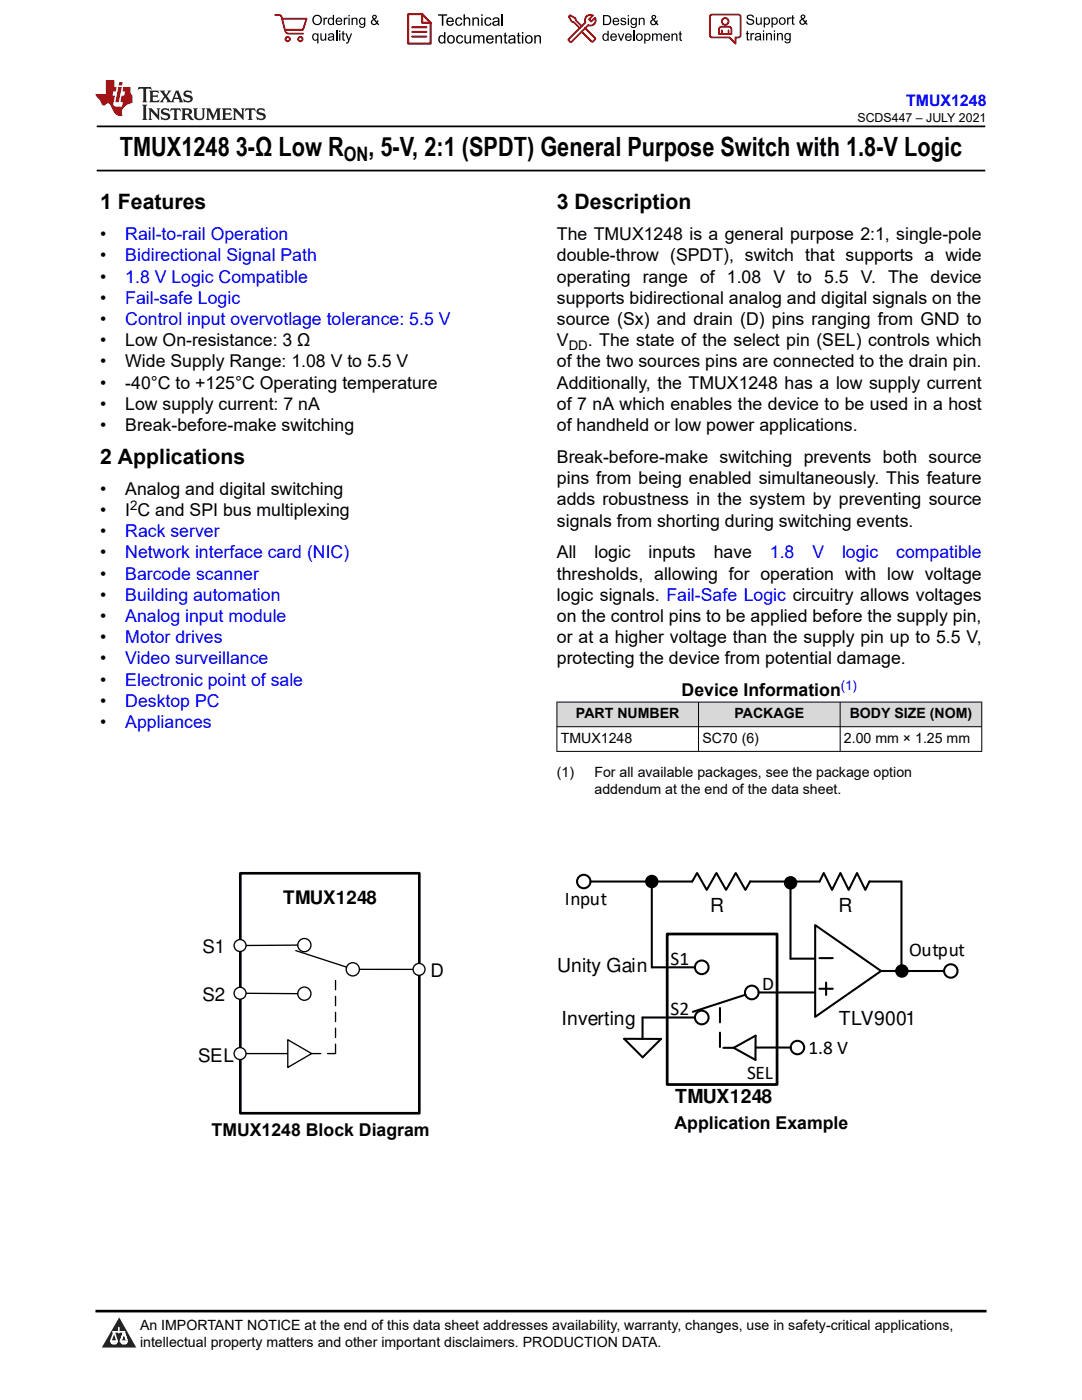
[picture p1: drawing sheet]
<svg xmlns="http://www.w3.org/2000/svg" width="216mm" height="279mm" viewBox="0 0 216 279" stroke-linecap="round" stroke-linejoin="round" font-family="sans-serif">
<path d="M19.3 25.2h177.3M19.3 34h177.3" fill="none" stroke="#000" stroke-width=".35"/>
<g fill="#d8d8d8">
<path d="M111.1 140.1h84.8v4.9h-84.8z" fill-rule="evenodd"/>
<path d="M111.2 140.2h28.1v4.8h-28.1z" fill-rule="evenodd"/>
<path d="M139.4 140.2h28.2v4.8h-28.2z" fill-rule="evenodd"/>
<path d="M167.7 140.2h28.1v4.8h-28.1z" fill-rule="evenodd"/>
</g>
<path d="M111.1 140.1h84.9M111.1 145h84.9M111.1 150h84.9M111.1 140.1v9.9M139.4 140.1v9.9M167.6 140.1v9.9M195.9 140.1v9.9" fill="none" stroke="#000" stroke-width=".2"/>
<path d="M47.8 210.3h9.5" fill="none" stroke="#000" stroke-width=".26"/>
<path d="M67 195.7v14.6" fill="none" stroke="#000" stroke-width=".26" stroke-dasharray="1.9 1.3"/>
<path d="M48 174.3h35.7v47.9h-35.7z" fill="none" stroke="#000" stroke-width=".53"/>
<circle cx="47.9" cy="210.3" r="1.19" fill="#fff"/>
<g fill="none" stroke="#000" stroke-width=".26">
<path d="M48 198.2l11.4 .1M59 189.7l10.2 3.3M59.4 188.6l-11.4 .1M71.7 193.5h11.9M57.4 207.5l4.8 2.8-4.8 2.7z"/>
<circle cx="60.7" cy="188.6" r="1.32"/>
<circle cx="60.7" cy="198.3" r="1.32"/>
<circle cx="70.4" cy="193.5" r="1.32"/>
<circle cx="47.9" cy="210.3" r="1.19"/>
</g>
<path d="M62.2 210.3h4.8" fill="none" stroke="#000" stroke-width=".26" stroke-dasharray="1.9 1.3"/>
<circle cx="47.9" cy="188.7" r="1.19" fill="#fff"/>
<circle cx="47.9" cy="188.7" r="1.19" fill="none" stroke="#000" stroke-width=".26"/>
<circle cx="83.6" cy="193.5" r="1.19" fill="#fff"/>
<circle cx="83.6" cy="193.5" r="1.19" fill="none" stroke="#000" stroke-width=".26"/>
<circle cx="47.9" cy="198.2" r="1.19" fill="#fff"/>
<circle cx="47.9" cy="198.2" r="1.19" fill="none" stroke="#000" stroke-width=".26"/>
<g fill="none" stroke="#000" stroke-width=".41">
<path d="M117.8 175.9h12.4M130.1 176v17h8.6M130.7 175.9h7.4M138.1 175.9l1-1.7 1.9 3.4 2-3.4 1.9 3.4 1.9-3.4 1.9 3.4 1-1.7M149.7 175.9h13.8M157.4 176.2h.3v15.1h5M163.5 175.9l.9-1.7 1.6 3.4 1.7-3.4 1.6 3.4 1.7-3.4 1.7 3.4 .8-1.7M173.5 175.9h6.4v17.9M148.7 198.5l-10.4 3.4M151.4 198.1h11.3M162.7 184.6l13.1 9.2-13.1 9.1zM163.5 197.3h2.7"/>
<path d="M163.5 191.2h2.7M164.8 196.1v2.5M175.8 193.8h12.6M124.5 207.3h7.4l-3.7 3.7zM138.7 203.1h-10.5v4.2M146.4 209.1l4.4-2.4-.1 4.8zM150.8 209.1h7"/>
<circle cx="116.5" cy="175.9" r="1.34"/>
<circle cx="140" cy="193" r="1.36"/>
<circle cx="150" cy="198.1" r="1.36"/>
<circle cx="189.7" cy="193.8" r="1.34"/>
<circle cx="140" cy="203.1" r="1.36"/>
<circle cx="159.1" cy="209.1" r="1.34"/>
</g>
<g fill="#000">
<circle cx="130.1" cy="175.9" r="1.34"/>
<circle cx="157.8" cy="176.2" r="1.34"/>
<circle cx="180" cy="193.8" r="1.34"/>
</g>
<path d="M143.7 201.2v7.9M146.5 209.1h-2.2" fill="none" stroke="#000" stroke-width=".41" stroke-dasharray="2.9 2.1"/>
<path d="M133.1 186.4h22v30h-22z" fill="none" stroke="#000" stroke-width=".55"/>
<path d="M0 0h215.9v23.8h-215.9z" fill-rule="evenodd" fill="#fff"/>
<path d="M27.7 17.4l-.2 .6 .5-.3h.6v.1v2.2l-.2 .4h1l-.2-.4v-2.2v-.1h.5l.5 .3-.1-.6zM29.8 18.1l.2 .4v1.5l-.2 .4h1.9l.1-.6a1.08 1.08 0 0 1-1.3 .2v-.7h.6l.4 .2v-.6l-.4 .2h-.6v-.6l.2-.1a1 1 0 0 1 1 .2l-.1-.5zM31.8 18.1l1 1.1-1 1.2h.9l-.2-.2 .4-.7 .5 .7-.2 .2h1.6l-.2-.2 .1-.4h1l.1 .4-.1 .2h.9l-.2-.3-.8-2h-.5l-1 2.2-.8-1.1 .9-1.1h-.8l.2 .2-.5 .7-.3-.7 .1-.2zM35.2 18.5l.4 1h-.8zM36.8 18.2a.65 .65 0 0 0-.2 .7 .65 .65 0 0 0 .6 .5l.7 .2 .1 .2a.79 .79 0 0 1-.7 .4 .79 .79 0 0 1-.7-.5l.1 .7 .2-.1a.93 .93 0 0 0 1.1 .1 .93 .93 0 0 0 .4-1 1.46 1.46 0 0 0-1.2-.6l-.1-.3a1.09 1.09 0 0 1 1.2 .2l-.2-.6-.1 .1-.6-.2zM28.4 20.9l.2 .4v2.3l-.2 .3h1l-.2-.3v-2.3l.2-.4zM29.6 21.6l.2 .4v1.6l-.2 .3h.8l-.3-.3v-1.4l1.7 1.8v-2l.2-.4h-.8l.2 .2 .1 1.1-1.2-1.3zM32.3 21.8a.65 .65 0 0 0-.2 .7 .65 .65 0 0 0 .7 .4l.6 .2 .1 .2a.79 .79 0 0 1-.7 .4 .79 .79 0 0 1-.7-.5l.1 .7 .2-.1a.93 .93 0 0 0 1.1 .1 .93 .93 0 0 0 .4-.9 1.46 1.46 0 0 0-1.2-.6l-.1-.4a1.09 1.09 0 0 1 1.2 .2l-.2-.6-.1 .1-.6-.1zM34.1 21.6l-.1 .7a.63 .63 0 0 1 .7-.4l.1 1.7-.3 .3h1l-.2-.3v-1.7a.66 .66 0 0 1 .8 .4l-.1-.7zM36.2 21.6l.2 .4v1.6l-.2 .3h.9l-.2-.2v-.7h.5l.1 .2a.79 .79 0 0 0 1.2 .6l-1-.9a.61 .61 0 0 0 .6-.6 .61 .61 0 0 0-.5-.6zM36.9 21.9h.2a.47 .47 0 0 1 .5 .1 .47 .47 0 0 1 .1 .5l-.2 .2h-.6zM38.5 21.6l.2 .2a2.27 2.27 0 0 0 .4 2 1.04 1.04 0 0 0 1.7-.7v-1.3l.2-.2h-.8l.2 .4v1.1a.6 .6 0 0 1-.6 .6 .6 .6 0 0 1-.6-.6v-1.1l.3-.4zM41.1 21.6l.2 .4v1.6l-.2 .3h.7l-.2-.3v-1.5l.9 1.9 .8-1.9v1.5l-.2 .3h1l-.3-.3v-1.6l.3-.4h-.8l-.7 1.5-.7-1.5zM44.3 21.6l.2 .4v1.6l-.2 .3h1.9l.1-.5a1.09 1.09 0 0 1-1.3 .1v-.6h.6l.4 .1v-.6l-.4 .2h-.6v-.6l.2-.1a1.01 1.01 0 0 1 1 .3l-.1-.6zM46.4 21.6l.3 .4v1.6l-.3 .3h.8l-.2-.3v-1.4l1.6 1.8v-2l.2-.4h-.7l.2 .2v1.1l-1.2-1.3zM49 21.6l-.1 .7a.63 .63 0 0 1 .8-.4v1.7l-.3 .3h1l-.2-.3v-1.7a.66 .66 0 0 1 .8 .4l-.1-.7zM51.4 21.8a.65 .65 0 0 0-.2 .7 .65 .65 0 0 0 .6 .4l.6 .2 .2 .2a.79 .79 0 0 1-.8 .4 .79 .79 0 0 1-.6-.5l.1 .7 .2-.1a.93 .93 0 0 0 1 .1 .93 .93 0 0 0 .5-.9 1.46 1.46 0 0 0-1.3-.6l-.1-.4a1.09 1.09 0 0 1 1.3 .2l-.2-.6-.2 .1-.5-.1z" fill="#231f20"/>
<path d="M21.1 16v2.8h-2.1l.1 .3 .9 1a.95 .95 0 0 0 .9 .9 .59 .59 0 0 1 .6-.4 .59 .59 0 0 1 .5 .4l.4 .8a1.59 1.59 0 0 0 2.1 1.3 1.61 1.61 0 0 1 1-2.2l1-.4-.1-1.5a1.59 1.59 0 0 1-.4-1.6h-1.4l-.2 .9h.5l-.1 .8h-.5l-.2 1v.2l.4 .1-.2 .9h-.6a.73 .73 0 0 1-1.1-.7l.3-1.5h-.5l.2-.8h.5l.2-.9h-.5v-1.4zM23.6 17.4l-.6 3h.7l.6-3zM23.8 16.4l-.1 .7h.7l.1-.7z" fill="#ed1c24"/>
<g fill="#000">
<path d="M62.3 4a1 1 0 0 1 2 0 1 1 0 0 1-2 0zM62.8 3.4a.78 .78 0 0 0-.1 1.1 .78 .78 0 0 0 1.1 .1 .78 .78 0 0 0 .1-1.1 .78 .78 0 0 0-1.1-.1z" fill-rule="evenodd"/>
<path d="M62.5 6.8l.4-.2 .4 .3v-.2h.2v2h-.2v-.7a.68 .68 0 0 1-.9-.1 .68 .68 0 0 1 0-.9zM62.6 7a.51 .51 0 0 0-.1 .6 .51 .51 0 0 0 .7 .2 .51 .51 0 0 0 .1-.7 .51 .51 0 0 0-.7-.1z" fill-rule="evenodd"/>
<path d="M64.5 3.5h.3v.3l.1-.3h.3l.1 .1-.1 .2a.32 .32 0 0 0-.3 0 .32 .32 0 0 0-.1 .4v.8h-.3z" fill-rule="evenodd"/>
<path d="M63.9 6.7h.3v.8a.36 .36 0 0 0 .3 .4 .36 .36 0 0 0 .4-.5v-.7h.2v1.4h-.2v-.2a.51 .51 0 0 1-.6 .2 .51 .51 0 0 1-.4-.5z" fill-rule="evenodd"/>
<path d="M65.6 3.7l.4-.2 .4 .2v-.7h.3v2h-.3v-.2a.7 .7 0 0 1-1-.1 .7 .7 0 0 1 .2-1zM65.8 3.8a.51 .51 0 0 0-.1 .7 .51 .51 0 0 0 .6 .2 .51 .51 0 0 0 .1-.7 .51 .51 0 0 0-.6-.2z" fill-rule="evenodd"/>
<path d="M65.6 6.8a.66 .66 0 0 1 .8-.1 .66 .66 0 0 1 .3 .8v.6h-.2l-.1-.2a.52 .52 0 0 1-.7 .2 .52 .52 0 0 1-.2-.6l.3-.2a.42 .42 0 0 0 .6-.3l-.3-.2-.3 .1-.1 .2h-.3zM65.7 7.6a.35 .35 0 0 0 .3 .4 .35 .35 0 0 0 .4-.4v-.2z" fill-rule="evenodd"/>
<path d="M67.7 6.1h.2v.3h-.2zM67.7 6.7h.2v1.4h-.2z" fill-rule="evenodd"/>
<path d="M67.1 3.7a.68 .68 0 0 1 .9-.1 .68 .68 0 0 1 .3 .7h-1.1a.42 .42 0 0 0 .3 .5 .42 .42 0 0 0 .5-.3h.3a.73 .73 0 0 1-1.1 .4 .73 .73 0 0 1-.1-1.2zM67.4 3.8l-.2 .3h.8l-.2-.4z" fill-rule="evenodd"/>
<path d="M68.6 3.5h.2v.3l.2-.3h.3l.1 .1-.1 .2a.32 .32 0 0 0-.4 0 .32 .32 0 0 0-.1 .4v.8h-.2z" fill-rule="evenodd"/>
<path d="M68.3 6.3l.3-.1v.5h.2v.1h-.2v.9l.3 .4a.36 .36 0 0 1-.4 0 .36 .36 0 0 1-.2-.4v-.9h-.1v-.1h.1z" fill-rule="evenodd"/>
<path d="M68.9 6.7h.3l.4 1.1 .4-1.1h.3l-.6 1.4a.51 .51 0 0 1-.6 .6l-.1-.3h.3l.2-.3z" fill-rule="evenodd"/>
<path d="M69.5 3h.3v.3h-.3zM69.5 3.5h.3v1.5h-.3z" fill-rule="evenodd"/>
<path d="M70.2 3.5h.2v.2a.52 .52 0 0 1 .6-.2 .52 .52 0 0 1 .3 .6v.9h-.2v-.9a.34 .34 0 0 0-.3-.4 .34 .34 0 0 0-.4 .3v1h-.2z" fill-rule="evenodd"/>
<path d="M71.8 3.7l.4-.2 .5 .2v-.2h.2v1.3a.64 .64 0 0 1-.5 .8 .64 .64 0 0 1-.7-.5h.2a.41 .41 0 0 0 .5 .2 .41 .41 0 0 0 .2-.5 .69 .69 0 0 1-.9-.1 .69 .69 0 0 1 .1-1zM72 3.8a.5 .5 0 0 0-.1 .7 .5 .5 0 0 0 .7 .1 .5 .5 0 0 0 .1-.6 .5 .5 0 0 0-.7-.2z" fill-rule="evenodd"/>
<path d="M74.4 3.1a.47 .47 0 0 1 .7 .1 .47 .47 0 0 1-.3 .7l.4 .4 .1-.3 .2 .1-.1 .4 .3 .3-.2 .2-.3-.3a.63 .63 0 0 1-1 .1 .63 .63 0 0 1 .3-1l-.3-.4zM74.5 3.4a.27 .27 0 0 0 .5 0 .27 .27 0 0 0-.5 0zM74.4 4.1a.4 .4 0 0 0 0 .6 .4 .4 0 0 0 .6-.1l-.4-.6z" fill-rule="evenodd"/>
<path d="M87.4 2.9h1.8v.2h-.7v2h-.3v-2h-.8z" fill-rule="evenodd"/>
<path d="M87.6 7.2l.5-.2 .5 .2v-.8h.3v2.3h-.3v-.2a.76 .76 0 0 1-1-.1 .76 .76 0 0 1-.1-1zM87.9 7.4a.58 .58 0 0 0-.2 .7 .58 .58 0 0 0 .8 .2 .58 .58 0 0 0 .1-.7 .58 .58 0 0 0-.7-.2z" fill-rule="evenodd"/>
<path d="M89.5 7.2a.81 .81 0 0 1 1.1 .1 .81 .81 0 0 1-.2 1.2 .81 .81 0 0 1-1.1-.2l-.1-.7zM89.6 7.4a.57 .57 0 0 0 0 .8 .57 .57 0 0 0 .8 0 .57 .57 0 0 0 0-.7 .57 .57 0 0 0-.8-.1z" fill-rule="evenodd"/>
<path d="M89.3 3.7a.77 .77 0 0 1 .9-.2 .77 .77 0 0 1 .4 .9h-1.3a.48 .48 0 0 0 .4 .5 .48 .48 0 0 0 .6-.3h.3a.83 .83 0 0 1-1.3 .4 .83 .83 0 0 1 0-1.3zM89.5 3.8l-.2 .4h1l-.3-.5z" fill-rule="evenodd"/>
<path d="M91 3.7a.7 .7 0 0 1 1.2 .3h-.2a.45 .45 0 0 0-.6-.3 .45 .45 0 0 0-.3 .6 .45 .45 0 0 0 .3 .6 .45 .45 0 0 0 .6-.4l.3 .1a.76 .76 0 0 1-1.1 .5 .76 .76 0 0 1-.3-1.1z" fill-rule="evenodd"/>
<path d="M91.2 7.2a.7 .7 0 0 1 1.2 .3l-.3 .1a.45 .45 0 0 0-.5-.4 .45 .45 0 0 0-.3 .7 .45 .45 0 0 0 .3 .6 .45 .45 0 0 0 .6-.4h.2a.76 .76 0 0 1-1 .5 .76 .76 0 0 1-.4-1.1z" fill-rule="evenodd"/>
<path d="M92.5 2.9h.3v.8a.59 .59 0 0 1 .7-.2 .59 .59 0 0 1 .3 .6v1h-.2v-1a.4 .4 0 0 0-.5-.4 .4 .4 0 0 0-.3 .5v.9h-.3z" fill-rule="evenodd"/>
<path d="M92.7 7h.2v.9a.41 .41 0 0 0 .5 .6 .41 .41 0 0 0 .3-.6v-.9h.3v1.7h-.3v-.3a.58 .58 0 0 1-.7 .3 .58 .58 0 0 1-.3-.7z" fill-rule="evenodd"/>
<path d="M94.3 3.5h.2v.2a.59 .59 0 0 1 .7-.2 .59 .59 0 0 1 .4 .6v1h-.3v-1a.41 .41 0 0 0-.4-.4 .41 .41 0 0 0-.4 .5v.9h-.2z" fill-rule="evenodd"/>
<path d="M94.4 7h.3v.3a.56 .56 0 0 1 1 0 .54 .54 0 0 1 .6-.3 .54 .54 0 0 1 .4 .5v1.2h-.3v-1.1a.34 .34 0 0 0-.3-.4 .34 .34 0 0 0-.4 .3v1.2h-.3v-1.1a.38 .38 0 0 0-.5-.3 .38 .38 0 0 0-.2 .5v.9h-.3z" fill-rule="evenodd"/>
<path d="M96 2.9h.3v.3h-.3zM96 3.5h.3v1.6h-.3z" fill-rule="evenodd"/>
<path d="M96.8 3.7a.7 .7 0 0 1 1.3 .3h-.3a.45 .45 0 0 0-.6-.3 .45 .45 0 0 0-.3 .6 .45 .45 0 0 0 .3 .6 .45 .45 0 0 0 .6-.4l.3 .1a.76 .76 0 0 1-1.1 .5 .76 .76 0 0 1-.3-1.1z" fill-rule="evenodd"/>
<path d="M97.2 7.2a.77 .77 0 0 1 .9-.1 .77 .77 0 0 1 .4 .8h-1.2a.48 .48 0 0 0 .3 .6 .48 .48 0 0 0 .6-.4l.3 .1a.83 .83 0 0 1-1.3 .3 .83 .83 0 0 1 0-1.3zM97.4 7.4l-.1 .3h.9l-.2-.4z" fill-rule="evenodd"/>
<path d="M98.8 7h.3v.3a.59 .59 0 0 1 .7-.3 .59 .59 0 0 1 .4 .7v1h-.3v-1a.41 .41 0 0 0-.5-.5 .41 .41 0 0 0-.3 .6v.9h-.3z" fill-rule="evenodd"/>
<path d="M98.4 3.7a.74 .74 0 0 1 1-.2 .74 .74 0 0 1 .3 .9v.7h-.3v-.2a.59 .59 0 0 1-.8 .3 .59 .59 0 0 1-.3-.8l1.1-.3a.42 .42 0 0 0-.4-.4 .42 .42 0 0 0-.5 .3h-.2zM98.6 4.5a.36 .36 0 0 0 .2 .5 .36 .36 0 0 0 .5-.2l.1-.5z" fill-rule="evenodd"/>
<path d="M100.7 6.6l.2-.1v.5h.3v.2h-.3v1l.1 .2h.2l.1 .3a.41 .41 0 0 1-.5-.1 .41 .41 0 0 1-.1-.4v-1h-.2v-.2h.2z" fill-rule="evenodd"/>
<path d="M101.6 7.2a.74 .74 0 0 1 .9-.2 .74 .74 0 0 1 .3 1l.1 .7h-.3v-.2a.59 .59 0 0 1-.8 .2 .59 .59 0 0 1-.3-.8l1-.3a.42 .42 0 0 0-.3-.4 .42 .42 0 0 0-.5 .3h-.3zM101.8 8.1a.36 .36 0 0 0 .1 .5 .36 .36 0 0 0 .5-.3l.2-.4z" fill-rule="evenodd"/>
<path d="M103.3 6.6l.3-.1v.5h.3v.2h-.3v1l.1 .2h.2v.3a.41 .41 0 0 1-.5-.1 .41 .41 0 0 1-.1-.4v-1h-.2v-.2h.2z" fill-rule="evenodd"/>
<path d="M104.1 6.4h.3v.3h-.3zM104.1 7h.3v1.7h-.3z" fill-rule="evenodd"/>
<path d="M105 7.2a.81 .81 0 0 1 1.1 .1 .81 .81 0 0 1-.1 1.2 .81 .81 0 0 1-1.2-.2v-.7zM105.2 7.4a.57 .57 0 0 0-.1 .8 .57 .57 0 0 0 .8 0 .57 .57 0 0 0 0-.7 .57 .57 0 0 0-.7-.1z" fill-rule="evenodd"/>
<path d="M106.6 7h.3v.3a.59 .59 0 0 1 .7-.3 .59 .59 0 0 1 .4 .7v1h-.3v-1a.41 .41 0 0 0-.5-.5 .41 .41 0 0 0-.3 .6v.9h-.3z" fill-rule="evenodd"/>
<path d="M120.3 3h.7a1 1 0 0 1 1 1 1 1 0 0 1-1 1h-.7zM120.6 3.2v1.6h.4a.77 .77 0 0 0 .7-.8 .77 .77 0 0 0-.7-.8z" fill-rule="evenodd"/>
<path d="M120.4 6.9l.4-.2 .4 .2v-.8h.3v2h-.3v-.1a.7 .7 0 0 1-.9-.2 .7 .7 0 0 1 .1-.9zM120.6 7a.51 .51 0 0 0-.1 .7 .51 .51 0 0 0 .6 .1 .51 .51 0 0 0 .1-.6 .51 .51 0 0 0-.6-.2z" fill-rule="evenodd"/>
<path d="M122 6.9a.68 .68 0 0 1 .8-.2 .68 .68 0 0 1 .3 .8h-1.1a.42 .42 0 0 0 .3 .5 .42 .42 0 0 0 .5-.3h.3a.73 .73 0 0 1-1.1 .3 .73 .73 0 0 1 0-1.1zM122.2 7l-.2 .3h.8l-.2-.4z" fill-rule="evenodd"/>
<path d="M122.4 3.7a.68 .68 0 0 1 .8-.1 .68 .68 0 0 1 .4 .8h-1.1a.42 .42 0 0 0 .3 .4 .42 .42 0 0 0 .5-.3l.3 .1a.73 .73 0 0 1-1.2 .3 .73 .73 0 0 1 0-1.2zM122.6 3.8l-.1 .3h.8l-.2-.3z" fill-rule="evenodd"/>
<path d="M123.9 3.7l.1-.1a.62 .62 0 0 1 .9 .3l-.2 .1a.29 .29 0 0 0-.3-.3 .29 .29 0 0 0-.3 .3l.1 .1a.58 .58 0 0 1 .6 .1 .58 .58 0 0 1 .1 .6 .67 .67 0 0 1-1.1-.2l.2-.1a.33 .33 0 0 0 .4 .4 .33 .33 0 0 0 .3-.4 .71 .71 0 0 1-.9-.6z" fill-rule="evenodd"/>
<path d="M123.3 6.7h.2l.4 1.2 .4-1.2h.3l-.6 1.4h-.2z" fill-rule="evenodd"/>
<path d="M125.3 3h.2v.3h-.2zM125.3 3.6h.2v1.4h-.2z" fill-rule="evenodd"/>
<path d="M124.9 6.9a.68 .68 0 0 1 .8-.2 .68 .68 0 0 1 .4 .8h-1.1a.42 .42 0 0 0 .3 .5 .42 .42 0 0 0 .5-.3h.3a.73 .73 0 0 1-1.2 .3 .73 .73 0 0 1 0-1.1zM125.1 7l-.1 .3h.8l-.2-.4z" fill-rule="evenodd"/>
<path d="M126 3.7l.4-.2 .4 .2v-.1h.3v1.2a.64 .64 0 0 1-.5 .8 .64 .64 0 0 1-.8-.5l.3 .1a.41 .41 0 0 0 .5 .2 .41 .41 0 0 0 .2-.6 .69 .69 0 0 1-.9-.1 .69 .69 0 0 1 .1-1zM126.2 3.9a.5 .5 0 0 0-.1 .6 .5 .5 0 0 0 .6 .2 .5 .5 0 0 0 .2-.7 .5 .5 0 0 0-.7-.1z" fill-rule="evenodd"/>
<path d="M126.9 7.4a.73 .73 0 0 1 1.4 0 .73 .73 0 0 1-1.4 0zM127.3 7a.5 .5 0 0 0-.1 .7 .5 .5 0 0 0 .7 0 .5 .5 0 0 0 0-.6 .5 .5 0 0 0-.6-.1z" fill-rule="evenodd"/>
<path d="M127.5 3.6h.2v.2a.52 .52 0 0 1 .6-.3 .52 .52 0 0 1 .3 .6v.9h-.2v-.9a.34 .34 0 0 0-.3-.4 .34 .34 0 0 0-.4 .3v1h-.2z" fill-rule="evenodd"/>
<path d="M128.5 6.7h.3v.2a.67 .67 0 0 1 .9 0 .67 .67 0 0 1 0 .9 .55 .55 0 0 1-.9 .2v.7h-.3zM128.9 7a.5 .5 0 0 0-.1 .7 .5 .5 0 0 0 .6 .1 .5 .5 0 0 0 .2-.6 .5 .5 0 0 0-.7-.2z" fill-rule="evenodd"/>
<path d="M130.1 6.7h.2v.2a.49 .49 0 0 1 .9 0l.4-.2a.42 .42 0 0 1 .5 .4v1h-.3v-.9a.3 .3 0 0 0-.2-.3 .3 .3 0 0 0-.4 .2v1h-.2v-.9a.33 .33 0 0 0-.5-.3 .33 .33 0 0 0-.2 .5v.7h-.2z" fill-rule="evenodd"/>
<path d="M130.1 3.1a.47 .47 0 0 1 .8 .1 .47 .47 0 0 1-.3 .7l.3 .4 .1-.2h.3l-.2 .5 .3 .3-.2 .2-.3-.3a.63 .63 0 0 1-1 .1 .63 .63 0 0 1 .3-1l-.2-.5zM130.2 3.5a.27 .27 0 0 0 .5 0 .27 .27 0 0 0-.5 0zM130.2 4.1a.4 .4 0 0 0 0 .7 .4 .4 0 0 0 .6-.2l-.5-.6z" fill-rule="evenodd"/>
<path d="M132.5 6.9a.68 .68 0 0 1 .9-.2 .68 .68 0 0 1 .3 .8h-1.1a.42 .42 0 0 0 .3 .5 .42 .42 0 0 0 .5-.3h.3a.73 .73 0 0 1-1.1 .3 .73 .73 0 0 1-.1-1.1zM132.7 7l-.1 .3h.8l-.2-.4z" fill-rule="evenodd"/>
<path d="M134 6.7h.2v.2a.52 .52 0 0 1 .6-.2 .52 .52 0 0 1 .4 .6v.8h-.3v-.8a.34 .34 0 0 0-.2-.4 .34 .34 0 0 0-.4 .2l-.1 1h-.2z" fill-rule="evenodd"/>
<path d="M135.6 6.3l.2-.1v.5h.3v.2h-.3v.8l.3 .4a.36 .36 0 0 1-.4 0 .36 .36 0 0 1-.1-.4v-.8h-.2v-.2h.2z" fill-rule="evenodd"/>
<path d="M149.2 3a.8 .8 0 0 1 1.2 .5h-.2a.44 .44 0 0 0-.5-.4 .44 .44 0 0 0-.4 .5l.2 .1a.9 .9 0 0 1 1 .8 .84 .84 0 0 1-.9 .5 .84 .84 0 0 1-.7-.7h.3a.52 .52 0 0 0 .5 .5 .52 .52 0 0 0 .5-.6l-.2-.1a.85 .85 0 0 1-1-.8z" fill-rule="evenodd"/>
<path d="M149 6.3l.3-.2v.5h.2v.2h-.2v.9l.2 .4a.36 .36 0 0 1-.4-.1 .36 .36 0 0 1-.1-.4v-.8h-.2v-.2h.2z" fill-rule="evenodd"/>
<path d="M149.7 6.6h.3v.2l.1-.2h.3l.1 .1-.1 .2a.32 .32 0 0 0-.3 0 .32 .32 0 0 0-.1 .4v.8h-.3z" fill-rule="evenodd"/>
<path d="M150.7 6.8a.66 .66 0 0 1 .9-.2 .66 .66 0 0 1 .3 .9v.6h-.2l-.1-.2a.52 .52 0 0 1-.7 .2 .52 .52 0 0 1-.2-.7l.2-.1a.42 .42 0 0 0 .7-.3l-.3-.2h-.3l-.1 .3-.3-.1zM150.9 7.5a.35 .35 0 0 0 .3 .5 .35 .35 0 0 0 .4-.4v-.3z" fill-rule="evenodd"/>
<path d="M150.8 3.5h.3v.8a.36 .36 0 0 0 .3 .5 .36 .36 0 0 0 .4-.5v-.8h.2v1.4h-.2v-.2a.51 .51 0 0 1-.6 .3 .51 .51 0 0 1-.4-.6z" fill-rule="evenodd"/>
<path d="M152.2 6.1h.3v.2h-.3zM152.2 6.6h.3v1.5h-.3z" fill-rule="evenodd"/>
<path d="M152.4 3.5h.2v.2a.67 .67 0 0 1 .9 0 .67 .67 0 0 1 .1 .9 .55 .55 0 0 1-1 .2v.7h-.2zM152.7 3.8a.5 .5 0 0 0-.1 .7 .5 .5 0 0 0 .7 .1 .5 .5 0 0 0 .1-.6 .5 .5 0 0 0-.7-.2z" fill-rule="evenodd"/>
<path d="M152.9 6.6h.2v.2a.52 .52 0 0 1 .6-.2 .52 .52 0 0 1 .3 .6v.9h-.2v-.9a.34 .34 0 0 0-.3-.4 .34 .34 0 0 0-.4 .2v1.1h-.2z" fill-rule="evenodd"/>
<path d="M153.9 3.5h.3v.2a.67 .67 0 0 1 .9 0 .67 .67 0 0 1 0 .9 .55 .55 0 0 1-.9 .2v.7h-.3zM154.3 3.8a.5 .5 0 0 0-.1 .7 .5 .5 0 0 0 .6 .1 .5 .5 0 0 0 .2-.6 .5 .5 0 0 0-.7-.2z" fill-rule="evenodd"/>
<path d="M154.4 6.1h.3v.2h-.3zM154.4 6.6h.3v1.5h-.3z" fill-rule="evenodd"/>
<path d="M155 6.6h.3v.2a.52 .52 0 0 1 .6-.2 .52 .52 0 0 1 .3 .6v.9h-.2v-.9a.34 .34 0 0 0-.3-.4 .34 .34 0 0 0-.4 .2v1.1h-.3z" fill-rule="evenodd"/>
<path d="M155.4 4.2a.75 .75 0 0 1 1.5 0 .75 .75 0 0 1-1.5 0zM155.8 3.8a.5 .5 0 0 0-.1 .7 .5 .5 0 0 0 .8 0 .5 .5 0 0 0 0-.7 .5 .5 0 0 0-.7 0z" fill-rule="evenodd"/>
<path d="M156.7 6.8l.4-.2 .5 .2v-.2h.2v1.3a.64 .64 0 0 1-.5 .7 .64 .64 0 0 1-.8-.4h.3a.41 .41 0 0 0 .5 .2 .41 .41 0 0 0 .2-.5 .69 .69 0 0 1-.9-.1 .69 .69 0 0 1 .1-1zM156.9 6.9a.5 .5 0 0 0-.1 .7 .5 .5 0 0 0 .6 .1 .5 .5 0 0 0 .2-.7 .5 .5 0 0 0-.7-.1z" fill-rule="evenodd"/>
<path d="M157.1 3.5h.2v.2l.1-.2h.3h.2l-.1 .3a.32 .32 0 0 0-.4 0 .32 .32 0 0 0-.1 .4v.7h-.2z" fill-rule="evenodd"/>
<path d="M158 3.1l.3-.1v.5h.2v.2h-.2v.8l.3 .4a.36 .36 0 0 1-.4 0 .36 .36 0 0 1-.2-.4v-.8h-.1v-.2h.1z" fill-rule="evenodd"/>
<path d="M159.9 3a.47 .47 0 0 1 .7 .1 .47 .47 0 0 1-.3 .7l.4 .5 .1-.3h.2l-.1 .5 .3 .3-.2 .2-.3-.3a.63 .63 0 0 1-1 .1 .63 .63 0 0 1 .3-1l-.3-.5zM160 3.4a.27 .27 0 0 0 .5 0 .27 .27 0 0 0-.5 0zM159.9 4.1a.4 .4 0 0 0 0 .6 .4 .4 0 0 0 .6-.2l-.4-.6z" fill-rule="evenodd"/>
</g>
<path d="M67.2 6.1v2M126.5 6.1v2" fill="none" stroke="#000" stroke-width=".25"/>
<g fill="none" stroke="#de0000" stroke-width=".37">
<path d="M54.9 3h.9a1.19 1.19 0 0 1 .6 1.2l.6 2.1a.85 .85 0 0 0 1 .4h2.5M56.3 3.7h4.9l-.7 2.2h-3.6M116.1 5.2l-1.2-1.1-.1-.5-1-.6-.3 .3 .6 1 .5 .2 1.1 1.1M116.8 5.6l1.9 2v.3l-.4 .4h-.3l-1.9-2zM116.8 5.6l.6-.6a1.07 1.07 0 0 0 1.2-.2 1.07 1.07 0 0 0 .1-1.3l-.7 .8-.5-.4 .8-.8a1.07 1.07 0 0 0-1.2 .2 1.07 1.07 0 0 0-.3 1.2l-3.3 3.3v.3l.3 .3h.2l2.1-2.1M141.7 3.1l.4-.2h5.3l.3 .2 .1 3.9-.2 .4-.8 .1v1.2l-1.3-1.2h-3.4l-.4-.2zM143.5 5.6l.5-.3 1.7 .1 .2 .5v.9h-2.4zM144 6.1v.7M145.4 6.1v.7"/>
<circle cx="57.4" cy="7.8" r=".44"/>
<circle cx="59.9" cy="7.8" r=".44"/>
<circle cx="144.7" cy="4.3" r=".67"/>
</g>
<path d="M100.2 2.9v2.2" fill="none" stroke="#000" stroke-width=".28"/>
<path d="M81.4 2.8h2.8v1.7h1.7v4.2h-4.5zM82.3 6.4h2.8M82.3 5.4h2.8M82.3 7.3h2.8M84.2 2.8l1.7 1.7" fill="none" stroke="#de0000" stroke-width=".42"/>
<path d="M0 261.4h215.9v18h-215.9z" fill-rule="evenodd" fill="#fff"/>
<path d="M23.8 262.9l3.4 6h-6.9z" fill="#231f20"/>
<path d="M22.1 267.7h1.3l-.4 .5h-.3a.55 .55 0 0 1-.6-.5z" fill-rule="evenodd" fill="#fff"/>
<path d="M22.1 267.7h1.3l-.4 .5h-.3a.55 .55 0 0 1-.6-.5z" fill="none" stroke="#231f20" stroke-width=".34"/>
<path d="M22.1 267.7h1.3l-.4 .5h-.5zM22.6 265.8h.1M22.6 265.8h2.3zM23.7 265.9h.1M23.7 264.9v1zM24 267.7h.1" fill="none" stroke="#fff" stroke-width=".34"/>
<path d="M24.7 265.8l-.7 1.9z" fill="#fff"/>
<path d="M24.7 265.8l-.7 1.9z" fill="none" stroke="#fff" stroke-width=".34"/>
<path d="M24.7 265.8l.7 1.9z" fill="#fff"/>
<path d="M24.7 265.8l.7 1.9zM25.3 267.7h.1" fill="none" stroke="#fff" stroke-width=".34"/>
<path d="M22.8 265.8l-.7 1.9z" fill="#fff"/>
<path d="M22.8 265.8l-.7 1.9z" fill="none" stroke="#fff" stroke-width=".34"/>
<path d="M22.8 265.8l.6 1.9z" fill="#fff"/>
<path d="M22.8 265.8l.6 1.9z" fill="none" stroke="#fff" stroke-width=".34"/>
<path d="M24.1 267.7h1.3a.65 .65 0 0 1-.6 .5 .65 .65 0 0 1-.7-.5z" fill-rule="evenodd" fill="#fff"/>
<path d="M24.1 267.7h1.3a.65 .65 0 0 1-.6 .5 .65 .65 0 0 1-.7-.5z" fill="none" stroke="#231f20" stroke-width=".34"/>
<path d="M24 267.7h.1M24.1 267.7h1.3l-.4 .5h-.5z" fill="none" stroke="#fff" stroke-width=".34"/>
<path d="M19 261.7h177.8" fill="none" stroke="#000" stroke-width=".53"/>
<g font-size="5.3">
<text x="23.9" y="31.2">TMUX1248</text>
<text x="47.1" y="31.2">3-Ω Low R</text>
<text x="73.5" y="31.2">, 5-V, 2:1 (SPDT) General Purpose Switch with 1.8-V Logic</text>
</g>
<g font-size="4.2">
<text x="20" y="41.8">1 Features</text>
<text x="111.1" y="41.8">3 Description</text>
<text x="20" y="92.6">2 Applications</text>
</g>
<text font-size="4" x="68.6" y="32.2">ON</text>
<g font-size="3.9">
<text x="112.7" y="180.6">Input</text>
<text x="141.7" y="182.1">R</text>
<text x="167.3" y="182.1">R</text>
<text x="181.4" y="190.8">Output</text>
<text x="111.2" y="194">Unity Gain</text>
<text x="133.8" y="192.6">S1</text>
<text x="152.1" y="197.6">D</text>
<text x="133.8" y="202.5">S2</text>
<text x="112" y="204.6">Inverting</text>
<text x="167.4" y="204.6">TLV9001</text>
<text x="149.1" y="215.2">SEL</text>
<text x="161.3" y="210.3">1.8 V</text>
<text x="134.7" y="220.2">TMUX1248</text>
</g>
<g font-size="3.7">
<text x="56.5" y="180.3">TMUX1248</text>
<text x="40.4" y="190.3">S1</text>
<text x="85.9" y="195.1">D</text>
<text x="40.4" y="199.9">S2</text>
<text x="39.5" y="212">SEL</text>
</g>
<g font-size="3.5">
<text x="20" y="47.9">•</text>
<text x="111.1" y="47.9">The TMUX1248 is a general purpose 2:1, single-pole</text>
<text x="20" y="52.2">•</text>
<text x="111.1" y="52.2">double-throw (SPDT), switch that supports a wide</text>
<text x="20" y="56.4">•</text>
<text x="111.1" y="56.4">operating range of 1.08 V to 5.5 V. The device</text>
<text x="20" y="60.6">•</text>
<text x="20" y="64.9">•</text>
<text x="111.1" y="60.6">supports bidirectional analog and digital signals on the</text>
<text x="111.1" y="64.9">source (Sx) and drain (D) pins ranging from GND to</text>
<text x="20" y="69.1">•</text>
<text x="25" y="69.1">Low On-resistance: 3 Ω</text>
<text x="111.1" y="69.1">V</text>
<text x="117.3" y="69.1">. The state of the select pin (SEL) controls which</text>
<text x="20" y="73.3">•</text>
<text x="20" y="77.6">•</text>
<text x="25" y="73.3">Wide Supply Range: 1.08 V to 5.5 V</text>
<text x="25" y="77.6">-40°C to +125°C Operating temperature</text>
<text x="111.1" y="73.3">of the two sources pins are connected to the drain pin.</text>
<text x="111.1" y="77.6">Additionally, the TMUX1248 has a low supply current</text>
<text x="20" y="81.8">•</text>
<text x="25" y="81.8">Low supply current: 7 nA</text>
<text x="111.1" y="81.8">of 7 nA which enables the device to be used in a host</text>
<text x="20" y="86">•</text>
<text x="25" y="86">Break-before-make switching</text>
<text x="111.1" y="86">of handheld or low power applications.</text>
<text x="111.1" y="92.4">Break-before-make switching prevents both source</text>
<text x="20" y="98.7">•</text>
<text x="25" y="98.7">Analog and digital switching</text>
<text x="111.1" y="96.6">pins from being enabled simultaneously. This feature</text>
<text x="111.1" y="100.9">adds robustness in the system by preventing source</text>
<text x="20" y="103">•</text>
<text x="20" y="107.2">•</text>
<text x="25" y="103">I C and SPI bus multiplexing</text>
<text x="111.1" y="105.1">signals from shorting during switching events.</text>
<text x="20" y="111.4">•</text>
<text x="111.1" y="111.4">All</text>
<text x="118.6" y="111.4">logic</text>
<text x="129.4" y="111.4">inputs</text>
<text x="142.4" y="111.4">have</text>
<text x="20" y="115.7">•</text>
<text x="20" y="119.9">•</text>
<text x="111.1" y="115.7">thresholds, allowing for operation with low voltage</text>
<text x="111.1" y="119.9">logic signals. Fail-Safe Logic circuitry allows voltages</text>
<text x="20" y="124.1">•</text>
<text x="111.1" y="124.1">on the control pins to be applied before the supply pin,</text>
<text x="20" y="128.4">•</text>
<text x="111.1" y="128.4">or at a higher voltage than the supply pin up to 5.5 V,</text>
<text x="20" y="132.6">•</text>
<text x="20" y="136.8">•</text>
<text x="111.1" y="132.6">protecting the device from potential damage.</text>
<text x="20" y="141.1">•</text>
<text x="136" y="139">Device Information</text>
<text x="20" y="145.3">•</text>
<text x="42.2" y="226.7">TMUX1248 Block Diagram</text>
<text x="134.6" y="225.3">Application Example</text>
</g>
<g font-size="3.5" fill="#00f">
<text x="25" y="47.9">Rail-to-rail Operation</text>
<text x="25" y="52.2">Bidirectional Signal Path</text>
<text x="25" y="56.4">1.8 V Logic Compatible</text>
<text x="25" y="60.6">Fail-safe Logic</text>
<text x="25" y="64.9">Control input overvotlage tolerance: 5.5 V</text>
<text x="25" y="107.2">Rack server</text>
<text x="25" y="111.4">Network interface card (NIC)</text>
<text x="153.6" y="111.4">1.8</text>
<text x="162.1" y="111.4">V</text>
<text x="168" y="111.4">logic</text>
<text x="178.8" y="111.4">compatible</text>
<text x="25" y="115.7">Barcode scanner</text>
<text x="25" y="119.9">Building automation</text>
<text x="25" y="124.1">Analog input module</text>
<text x="25" y="128.4">Motor drives</text>
<text x="25" y="132.6">Video surveillance</text>
<text x="25" y="136.8">Electronic point of sale</text>
<text x="25" y="141.1">Desktop PC</text>
<text x="25" y="145.3">Appliances</text>
</g>
<text font-size="3.2" fill="#00f" x="180.8" y="21.1">TMUX1248</text>
<g font-size="2.8">
<text x="114.9" y="143.4">PART NUMBER</text>
<text x="146.6" y="143.4">PACKAGE</text>
<text x="169.5" y="143.4">BODY SIZE (NOM)</text>
<text x="111.9" y="148.3">TMUX1248</text>
<text x="140.2" y="148.3">SC70 (6)</text>
<text x="168.4" y="148.3">2.00 mm × 1.25 mm</text>
<text x="111.1" y="155.1">(1)</text>
<text x="118.6" y="155.1">For all available packages, see the package option</text>
<text x="118.6" y="158.5">addendum at the end of the data sheet.</text>
<text x="27.9" y="265.5">An IMPORTANT NOTICE at the end of this data sheet addresses availability, warranty, changes, use in safety-critical applications,</text>
<text x="27.9" y="268.9">intellectual property matters and other important disclaimers. PRODUCTION DATA.</text>
</g>
<g font-size="2.6">
<text x="113.5" y="69.8">DD</text>
<text x="26" y="101.8">2</text>
</g>
<text font-size="2.6" fill="#00f" x="167.8" y="137.8">(1)</text>
<text font-size="2.5" x="171.1" y="24.3">SCDS447 – JULY 2021</text>
</svg>
